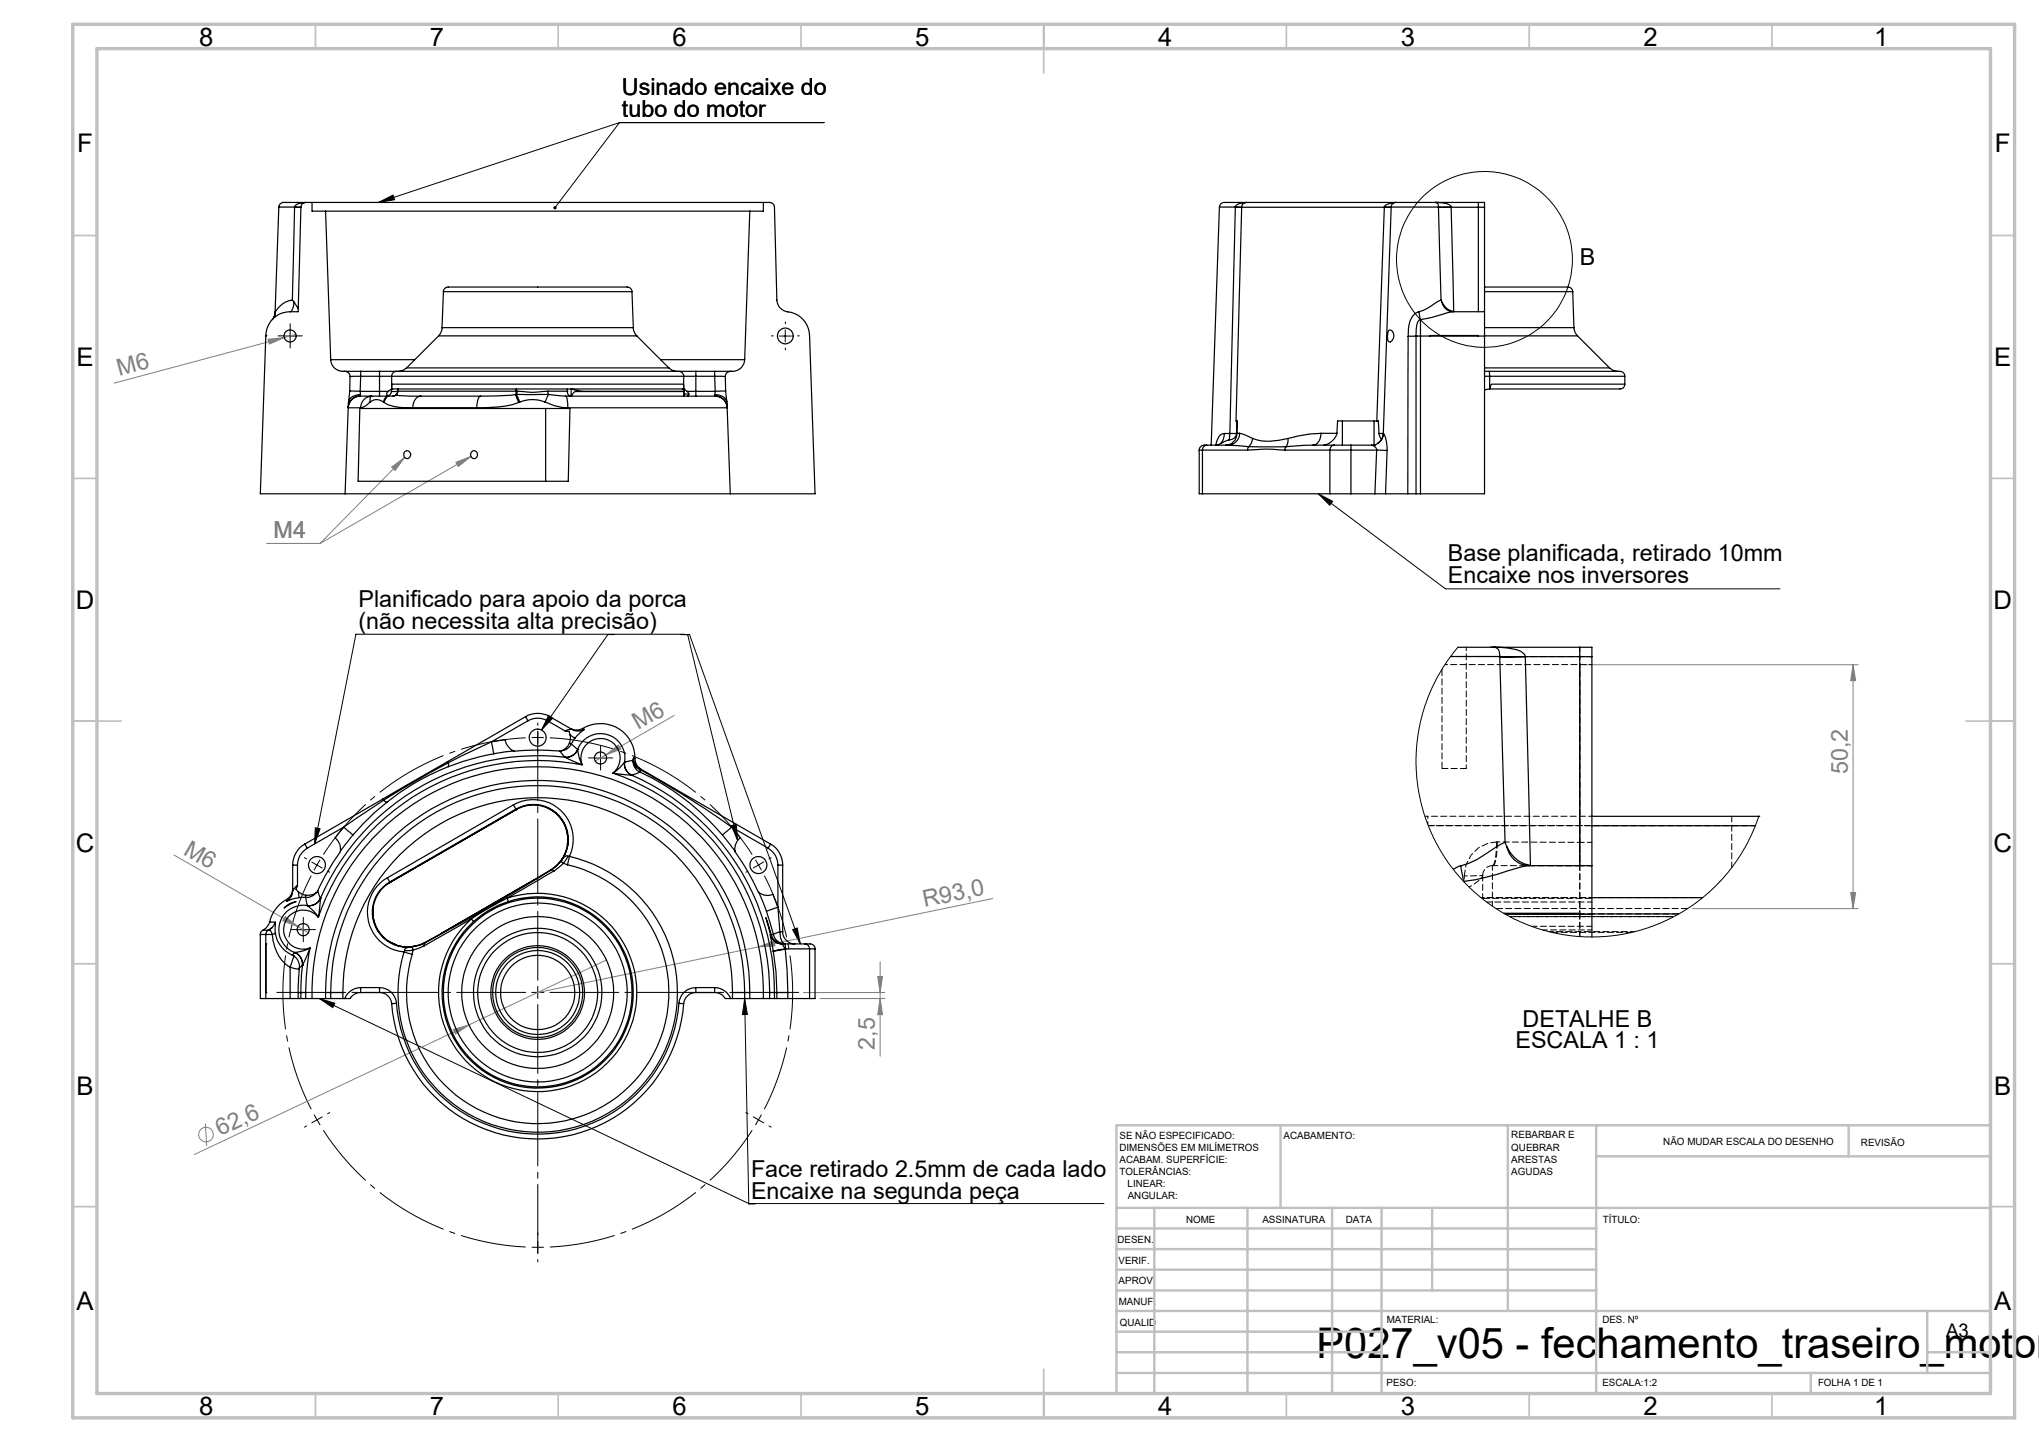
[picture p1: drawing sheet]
<svg xmlns="http://www.w3.org/2000/svg" width="420mm" height="297mm" viewBox="0 0 420 297" stroke-linecap="round" stroke-linejoin="round" font-family="sans-serif">
<g fill="none" stroke="#808080" stroke-width=".21">
<path d="M55.2 69.9l3.4-.4-3.1 1.4zM58.6 69.5l-35.1 9.4M61 68.9l-2.4 .6M80.7 96.2l2.7-2-2 2.7zM83.4 94.2l-17.5 17.7M93.9 95.2l3.1-1.2-2.6 2.1zM97 94l-31.1 17.9M55 111.9h10.9M326.4 136.9h56.3M381.7 136.9l.5 3.3h-1zM381.7 136.9v50.2M124.8 155.5l2.6-2.1 .5 .9z"/>
<path d="M124.8 155.5l-2.2 1.2M138.9 147.4l-14.1 8.1M35.8 176.1l25.6 14.7M58.8 188.8l2.6 2-3.1-1.2zM61.4 190.8l2.1 1.3M124.9 197.7l-28.3 13.4M156.3 195l3.1-1.2 .2 1zM156.3 195l-45.5 9.4M181.3 198.1v19.5M204.5 185.1l-48.2 9.9M348.6 187.1h34.1M381.2 183.8h1l-.5 3.3z"/>
<path d="M93.4 212.1l3.2-1-2.8 1.9zM96.6 211.1l-56.6 26.7M165.5 204.4h16.8M168.9 205.7h13.4M180.8 201.1h1l-.5 3.3zM181.3 205.7l.5 3.3h-1zM42.3 231.4l.3 4.6"/>
<circle cx="42.4" cy="233.7" r="1.5"/>
</g>
<path d="M110.8 151.9h-1.3M110.8 151.9h1.2M156.2 178.2l-.6-1.1M156.2 178.2l.7 1M65.3 230.7l.6 1M65.3 230.7l-.6-1.1M156.2 230.7l.7-1.1M156.2 230.7l-.6 1M110.8 256.9h1.2M110.8 256.9h-1.3" fill="none" stroke="#000" stroke-width=".21" stroke-dasharray="15.2 1.3 1.3 1.3" stroke-linecap="butt"/>
<path d="M108.3 152a52.5 52.5 0 0 0-41.7 24M154.9 176a52.5 52.5 0 0 0-41.6-24M64.1 180.3a52.5 52.5 0 0 0 0 48.2M66.6 232.8a52.5 52.5 0 0 0 41.7 24M157.4 228.5a52.5 52.5 0 0 0 0-48.2M113.3 256.8a52.5 52.5 0 0 0 41.6-24" fill="none" stroke="#000" stroke-width=".21" stroke-dasharray="15.2 1.3 1.3 1.3" stroke-dashoffset="1.7" stroke-linecap="butt"/>
<g fill="none" stroke="#000" stroke-width=".21">
<path d="M127.6 25.3h42.2M127.6 25.3l-49.6 16.4M127.6 25.3l-13.3 17.5M78 41.7l3-1.5 .3 .9zM58.5 69.2h2.5M59.8 67.9v2.5M160.5 69.2h2.5M161.7 67.9v2.5M271.6 101.7l2.9 1.6-.6 .8zM271.6 101.7l26.1 19.6h68.9M126.5 130.7h-1.3l-13.7 19.7M140.2 130.7h1.8l22.9 63.7"/>
<path d="M140.9 130.6h-67.6l-8.5 43.2M141.6 130.7l10.3 42.4M113 147.4l.8 .5-2.3 2.5zM122.4 156.1h2.6M123.7 154.9v2.5M64.2 177.5l1.1 .7M64.9 170.5l1 .2-1.1 3.1zM65.3 178.2l-.6 1M65.3 178.2l1.1 .6M65.9 177.1l-.6 1.1M150.7 170l1-.2 .2 3.3zM61.2 191.5h2.5"/>
<path d="M62.4 190.2v2.5M163.3 191.5l.9-.4 .7 3.3zM65.8 205.7l3.2 .9-.5 .9zM65.8 205.7l88.4 42.2h73.2M153.4 205.7l.8 42.3h1.3M153.4 205.7l.6 3.2-1.1 .1z"/>
<circle cx="305.8" cy="53.4" r="18.1"/>
</g>
<g fill="none" stroke="#000" stroke-width=".21" stroke-dasharray="15.2 1.3 1.3 1.3">
<path d="M58.5 69.2h-1.2M59.8 67.9v-1.2M59.8 70.4v1.3M61 69.2h1.3M159.3 69.2h-.4M161.8 66.7v-.4M161.8 71.7v.4M164.3 69.2h.3M110.8 151.9v-1.2M110.8 151.9v1.3M110.8 149.4v-.5M110.8 154.4v.5"/>
<path d="M122.5 156.1h-1.3M123.7 154.9v-1.3M123.7 157.4v1.2M125 156.1h1.2M63.1 176.9l-.4-.2M67.5 179.4l.4 .3M154.1 179.4l-.5 .3M156.2 178.2l1.1-.7M156.2 178.2l-1 .6M158.4 176.9l.4-.2M61.2 191.5h-1.2M62.5 190.2v-1.2"/>
<path d="M62.5 192.7v1.3M63.7 191.5h1.3M110.8 204.4v-1.2M110.8 204.4h-1.3M110.8 204.4v1.3M110.8 204.4h1.2M63.1 231.9l-.4 .3M65.3 230.7l-1.1 .6M65.3 230.7l1.1-.7M67.5 229.4l.4-.2M154.1 229.4l-.5-.2M156.2 230.7l1.1 .6"/>
<path d="M156.2 230.7l-1-.7M158.4 231.9l.4 .3M110.8 256.9v1.3M110.8 256.9v-1.2M110.8 259.4v.5M110.8 254.4v-.5"/>
</g>
<path d="M108.3 204.4h-51.3M110.8 201.9v-51.2M110.8 206.9v51.3M113.3 204.4h51.2" fill="none" stroke="#000" stroke-width=".21" stroke-dasharray="15.2 1.3 1.3 1.3" stroke-dashoffset="1"/>
<g fill="none" stroke="#c0c0c0" stroke-width=".35">
<path d="M65 5v5M115 5v5M165 5v5M215 5v10M265 5v5M315 5v5M365 5v5M15 48.5h5M410 48.5h5M15 98.5h5M410 98.5h5M15 148.5h10"/>
<path d="M405 148.5h10M15 198.5h5M410 198.5h5M15 248.5h5M410 248.5h5M65 287v5M115 287v5M165 287v5M215 282v10M265 287v5M315 287v5M365 287v5"/>
</g>
<g fill="none" stroke="#c0c0c0" stroke-width=".5">
<path d="M263.8 231.8v17M310.6 231.8v38.2M328.8 231.8v55.2M328.8 238.2h81.2M380.8 231.8v6.4M410 231.8h-180v55.2M230 248.8h180M230 257.3h98.8M230 253h98.8M237.8 248.8v38.2M257 248.8v38.2M274.4 248.8v38.2"/>
<path d="M284.6 248.8v38.2M295 248.8v17M230 265.8h98.8M230 261.5h98.8M230 278.5h54.6M230 274.3h54.6M230 270h180M397 278.5h13M397 270v12.8M230 282.8h180M373 282.8v4.2"/>
</g>
<path d="M15 5h400v287h-400zM20 10h390v277h-390z" fill="none" stroke="#c0c0c0" stroke-width=".7"/>
<path d="M78 41.7l3-1.5 .3 .9zM114 42.6l.1 .5 .2-.3-.2 .3a.34 .34 0 0 0 .5-.1 .34 .34 0 0 0-.1-.5 .34 .34 0 0 0-.5 .1zM65.8 205.7l3.2 .9-.5 .9zM153.4 205.7l.6 3.2-1.1 .1zM64.9 170.5l1 .2-1.1 3.1zM150.7 170l1-.2 .2 3.3zM113 147.4l.8 .5-2.3 2.5zM163.3 191.5l.9-.4 .7 3.3zM271.6 101.7l2.9 1.6-.6 .8z" fill="#000"/>
<g fill="#808080">
<path d="M58.8 188.8l2.6 2-3.1-1.2z"/>
<path d="M156.3 195l3.1-1.2 .2 1z"/>
<path d="M55.2 69.9l3.4-.4-3.1 1.4z"/>
<path d="M93.4 212.1l3.2-1-2.8 1.9z"/>
<path d="M124.8 155.5l2.6-2.1 .5 .9z"/>
<path d="M80.7 96.2l.7 .7 2-2.7zM93.9 95.2l.5 .9 2.6-2.1z"/>
<path d="M181.3 205.7l.5 3.3h-1zM180.8 201.1h1l-.5 3.3zM381.2 183.8h1l-.5 3.3zM381.7 136.9l.5 3.3h-1z"/>
</g>
<g fill="none" stroke="#000" stroke-width=".25">
<path d="M57.4 42.6h3.3M57.4 42.6l-.7 21.9v-.3M60.7 42.7l-.5 19.1M60.7 42.7h1.3M60.7 42.6l1.3 .1M60.7 42.6v.1M62 42.7l-.6 21.5h-1.6M62.8 41.7a1.86 1.86 0 0 0-2.1 .9M63 41.7h-3.5a2.11 2.11 0 0 0-1.9 .4l-.2 .5M63 41.7a.96 .96 0 0 0-1 1M63 41.7h1.3M64.3 41.7h92.9"/>
<path d="M64.3 41.7v1.8h2.8M67.1 43.5h87.3M67.1 43.5l1 30.6M154.4 43.5l-1 30.6M157.2 41.7h1.3a.96 .96 0 0 1 1 1l.5 19.1a2.72 2.72 0 0 0 3 2.5 5.1 5.1 0 0 1 3.8 4.9l1.1 32.5h-17.5M157.2 41.7v1.8h-2.8M251.2 42.6h3.3M251.2 42.6l-1.7 49.1M254.5 42.7l-1.2 46.6M254.5 42.7h1.3M254.5 42.6l1.3 .1M254.5 42.6v.1"/>
<path d="M255.8 42.7l-1.2 44h.2M255.8 42.7h29.4M256.6 41.7a2.34 2.34 0 0 0-2.1 .8v.1M256.8 41.7a.96 .96 0 0 0-1 1M256.8 41.7h-3.5a2.07 2.07 0 0 0-1.9 .4l-.2 .5M256.8 41.7h30.7M285.2 42.7l-1.6 44M285.2 42.7h1.4M285.2 42.6l1.4 .1M285.2 42.6v.1M286.6 42.6h9.7M286.6 42.6l-1.7 46.7"/>
<path d="M287.2 41.8a2.01 2.01 0 0 0-2 .8M287.5 41.7a.96 .96 0 0 0-.9 .9M287.5 41.7h8.1M295.6 41.7h.3M295.6 41.7h8.9M295.6 41.7h.6a3.2 3.2 0 0 1 2.7 .8v.1M295.9 41.8l.3 .1 .1 .7M296.3 42.7l.5 19.1M296.3 42.7h2.6M296.3 42.6h2.6M296.3 42.6v.1M298.9 42.7l.5 21.5a3.4 3.4 0 0 1-2.4-2"/>
<path d="M298.9 42.7h5.6M298.9 42.6v.1M304.5 41.7v1M304.5 41.7h1.3v1M304.5 42.7v21.5M304.5 42.7h1.3M305.8 59.1h16.3a1.41 1.41 0 0 1 1.8 .8l.1 .2M305.8 42.7v21.5M54.8 69.1h.1M54.8 69.2l-1.2 32.5h17.5M54.8 69.1v.1M56.4 65.3l-.3 .5"/>
<path d="M56.7 64.5l-.3 .8M56.7 64.2l-.3 1.1M59.8 64.2a5 5 0 0 0-5 5M60.2 61.8l.4 .4M60.2 61.8a5.1 5.1 0 0 0-3.5 2.4M60.6 62.2a2.24 2.24 0 0 1-.8 2M60.6 62.2l.8 1.4M68.1 74.1a2.52 2.52 0 0 0 2.9 2.4M68.1 74.1h17.3M71 76.5a1.08 1.08 0 0 1 1.1 1M71 76.5h3.3M72.1 77.5l-.1 3"/>
<path d="M74.3 76.5v1M74.3 77.5h-2.2M74.3 76.5h3.9M74.3 77.5l-.1 3.1M74.3 77.5h3.9M78.2 77.5h2.5M78.2 76.5v1M78.2 76.5h3.5M78.2 77.5v3.1M80.7 77.5h60.1M80.7 77.5v2.6M81.7 76.5h58.1"/>
<path d="M81.7 76.5a1.02 1.02 0 0 0-1 1M83.7 75.8a2.47 2.47 0 0 1-1.7 .7M83.7 75.8h54.1M90.3 69.2h40.9M90.3 69.2l-6.6 6.6M91.1 67.5a2.75 2.75 0 0 1-.8 1.7M91.1 67.5h39.4M91.3 60.1a1.18 1.18 0 0 1 1.7-1h35.1a2.11 2.11 0 0 1 1.9 .4l.2 .6M91.3 60.1h38.9M91.3 60.1l-.2 7.4M130.2 60.1l.3 7.4M130.5 67.5a2.75 2.75 0 0 0 .7 1.7"/>
<path d="M131.2 69.2l6.6 6.6M136.1 74.1h17.3M137.8 75.8a2.47 2.47 0 0 0 1.7 .7M139.8 76.5a1.02 1.02 0 0 1 1 1M139.8 76.5h3.5M140.8 77.5h2.5M140.8 77.5v2.6M143.3 76.5v1M143.3 77.5v3.1M143.3 76.5h3.9M143.3 77.5h3.9M147.2 77.5h2.2"/>
<path d="M147.2 76.5v1M147.2 76.5h3.3M147.2 77.5l.1 3.1M149.4 77.5l.1 3M150.5 76.5a1.07 1.07 0 0 0-1.1 1M153.4 74.1a2.52 2.52 0 0 1-2.9 2.4M286.1 68a1.01 1.01 0 0 1 1 1.5l-.2 .3a.88 .88 0 0 1-.7 .6 2.26 2.26 0 0 1-.1-2.4zM290.1 69.3l-.1 32.4M291.7 69.2h.1M291.7 69.2h.9M291.7 69.2v32.5M291.7 69.2l-1.6 .1"/>
<path d="M292.3 64.2a3.4 3.4 0 0 0-2.2 3.4v1.7M292.3 64.2l.3 1.6M292.6 65.8a.97 .97 0 0 0-.7 1l-.2 2.4M292.6 65.8v3.4M292.6 69.2v32.5M292.6 69.2h13.2M294.5 69.2v-.1h10v.1M296.8 61.8l-2.8 1.7-1.7 .7M296.8 61.8l.2 .4M297 62.2a2.47 2.47 0 0 0 2.3 2M299.3 64.2l-4.3 1.2-2.4 .4M299.3 64.2h6.5"/>
<path d="M305.8 76.5h.9M305.8 64.2v5M305.8 77.5h1M305.8 75.8h25.7M305.8 69.2h19.1M305.8 67.5h18.4M305.8 60.1h18.2M305.8 69.2v32.5h-13.2M306.7 76.5h25.9a2.09 2.09 0 0 1 1.9 .4l.2 .6M306.7 76.5l.1 1M306.8 77.5h27.9M306.8 77.5v2.6"/>
<path d="M324 60.1l.2 7.4M324.2 67.5a2.54 2.54 0 0 0 .7 1.7M324.9 69.2l6.6 6.6M331.5 75.8a2.47 2.47 0 0 0 1.8 .7M334.7 79.1a1.08 1.08 0 0 1-1.5 1h-26.2M334.7 79.1h-26.9a.63 .63 0 0 0-.7 .1 .63 .63 0 0 0-.2 .6l-.1 .3M334.7 77.5v1.6M71.8 82.7l-.7 19M72 80.5l-.2 2.2M72 80.5l2.2 .1M74.1 84.1h43.3l-.3 15h-43.3zM74.2 80.6l.1 .7"/>
<path d="M74.2 80.6h4M74.2 81.6a2.42 2.42 0 0 0-2.5 2.3M74.2 81.6a2.45 2.45 0 0 0-2.5 2.4h2.6M74.2 81.6h4M74.2 81.6h.1M74.3 81.3a2.33 2.33 0 0 0-2.5 1.4M74.3 81.3l-.1 .3M76 81.7l.6-.1a2.41 2.41 0 0 0-2.3 2.4M76.2 82.8a3.4 3.4 0 0 1-1.9 1.2M76.2 82.8a2.11 2.11 0 0 1 2.8 0M76.4 81.6l-.2 1.2M78.2 80.6h1.8"/>
<path d="M78.2 81.6h1.4M78.2 80.6v1M79 82.8l.1 .1M79.1 82.9a9.7 9.7 0 0 0 5.9 1.1M79.6 81.6h1.3M79.7 81.6l-.7 1.2M79.9 81.6l-.8 1.3M80 80.6l-.4 .5 .4 .4M80 81.5l-.4 .1M80.6 80.6l-.1 .5-.5 .4M80.6 80.6h1.3M80.7 80.1v-1h60.1v1"/>
<path d="M80.7 80.1h60.1M80.7 80.1l-.7 .5M80.7 80.1h.1M80.7 80.1l-.1 .5M81.5 81.4l5.2 .2M81.9 80.6a1.03 1.03 0 0 1-1 1M82 80.6a1.02 1.02 0 0 1-1.1 1M82 80l-.1 .6M82 80.6h24.3M82 80.6h-.1M83.4 93a.77 .77 0 0 1 1.2 .6 .77 .77 0 0 1-1.2 .7 .95 .95 0 0 1 0-1.3zM85 84h13.2"/>
<path d="M86.7 81.6a2.16 2.16 0 0 0-1.7 2.4M86.7 81.6h12.3M97.2 93a.75 .75 0 0 1 1.2 .6 .75 .75 0 0 1-1.2 .7 .87 .87 0 0 1 0-1.3zM99 81.6a2.64 2.64 0 0 0-.8 2.4M106.2 81.3l-7.2 .3M106.2 81.3l.7 1.6M106.3 80.6l-.1 .7M106.3 80.6h.2M106.3 80.1v.5M106.4 81.2h6.6M106.4 81.2l.7 1.6M106.4 81.2l-.2 .1"/>
<path d="M106.5 80.6h1.2a15.8 15.8 0 0 0 5.2 0M106.5 80.6l-.1 .6M106.9 82.9a22 22 0 0 1-8.7 1.1M107.1 82.8a7 7 0 0 1 5.2 0M107.1 82.8l-.2 .1M112.3 82.8l1.7 .7 1.8 .4 1.2 .1M112.4 84.1v15M112.9 80.6l.1 .6M112.9 80.6h4.1M113 81.2l3.6 .4M113 81.2l-.7 1.6M116.6 81.6a4.2 4.2 0 0 1 .4 2.4"/>
<path d="M116.6 81.6h1.1M116.9 80.1v.6a.79 .79 0 0 0 .7 .9M117.6 81.6h.1M117.7 80.1l-.1 1.5M117.7 81.6a1.31 1.31 0 0 1 1.7-1h21.3l.2 1M117.7 81.6h23.2M117.7 80.1a25.8 25.8 0 0 0 7.1 .5h16.1M140.5 80.1l.4 .3M140.8 80.1h.1M140.8 80.1l.7 .5M140.8 80.2l.1 .2M140.9 80.4v.8"/>
<path d="M140.9 81.2v.4M140.9 81.2h1M140.9 81.6h.7M141.5 80.6h1.8M141.5 80.6l.4 .6M141.6 81.6h1.7M141.9 81.2l-.3 .4M143.3 80.6v1M143.3 81.6h4M143.3 80.6h4M147.2 81.3l.1 .3M147.2 81.3a2.33 2.33 0 0 1 2.5 1.4"/>
<path d="M147.3 81.6a2.42 2.42 0 0 1 2.5 2.3M147.3 81.6a2.45 2.45 0 0 1 2.5 2.4h-32.8M147.3 81.6h.1M147.3 80.6l-.1 .7M149.5 80.5l.2 2.2M149.5 80.5l-2.2 .1M149.7 82.7l.7 19M247 92.7v9h.7M247 92.7h.7M247.7 92.7h9.3M247.7 92.7v9M248.6 91.7h-.3a1.08 1.08 0 0 0-1.3 1"/>
<path d="M248.6 91.7a.97 .97 0 0 0-.9 1M248.6 91.7h4.3M251.5 91.3l-.6 .3M252.2 89.3a3.1 3.1 0 0 1-.7 2M252.2 89.3h1.1M252.2 89.3a1.62 1.62 0 0 0-1.6 1.5l-.2 .9M252.9 91.7l4.3 .3M253.1 90.6l-1.6 .7M253.3 89.3h1.4M253.3 89.3l-.2 1.3M254.7 89.3a1.4 1.4 0 0 1-1.6 1.3M254.8 89.2h.5"/>
<path d="M254.8 89.2a2.33 2.33 0 0 1-2.4 2.5M254.8 86.7v2.5M254.8 86.7l-.1 2.6M255.3 89.2l.8 .2 1.9 .9M255.3 89.2a2.47 2.47 0 0 1-2.4 2.5M257 92.7a34.8 34.8 0 0 1 7.7 0M257.2 92l-.2 .7M257.2 92h7.7M258 90.3a11.2 11.2 0 0 0 7.3 0M258 90.3a2.62 2.62 0 0 1-.8 1.7M264.7 92.7h9.2M264.9 92l-.2 .7"/>
<path d="M265.3 90.3v.9l-.4 .8M270.5 91.7l-5.6 .3M270.5 91.7h4.3M272.1 89.2h3.3M272.1 89.2l-2.3 .2-4.5 .9M272.1 89.2a2.18 2.18 0 0 1-1.6 2.5M273.9 92.7h4.4M273.9 92.7v9M274.8 91.7h3.5M274.8 91.7a1.04 1.04 0 0 0-.9 1M275.4 89.2a3.5 3.5 0 0 1-2.7 2.5M276.5 86.7v5"/>
<path d="M278.3 91.7v1M278.3 92.7h5.3M278.3 92.7v9M278.3 91.7h4.2M282.5 91.7l.9 .4 .2 .6M283 86.7v5M283.6 92.7l2.1 .1M283.6 92.7l-.4 9M283.6 86.7h-8.1l-.1 2.5M283.6 86.7h.3l.2 2.6M283.8 91.3l-.6 .4h-.7M284.1 89.3l.4 1.1"/>
<path d="M284.1 89.3h.8M284.9 89.3l-.2 1-.9 1M284.9 89.3h.1M285 89.3a5.1 5.1 0 0 1 .7 3.5M285 89.3a2.39 2.39 0 0 1-1.2 2M285.7 92.8l-.3 8.9M306.8 80.1l-1 .3M71.1 101.7h79.3M247.7 101.7h26.2M273.9 101.7h4.4M278.3 101.7h4.9M283.2 101.7h2.2"/>
<path d="M285.4 101.7h4.6M290 101.7h1.7M291.7 101.7h.9M298.8 135.2h10.1M300.3 133.3h7.3M307.6 133.3h.3a1.32 1.32 0 0 1 1 1.6v.3M307.6 133.3h17.8M307.6 133.3a15.3 15.3 0 0 1 5.7 .9l.6 .5 .3 .5M308.9 135.3l1.1 38.2M308.9 135.2h5.3M308.9 135.2v.1M314.2 135.3l1 43a6.5 6.5 0 0 1-4.8-3.9"/>
<path d="M314.2 135.3h-5.3M314.2 135.3h11.2M314.2 135.2v.1M325.4 133.3v2M325.4 133.3h2.5v2M325.4 135.3v43M325.4 135.3h2.5M327.9 135.3v43M92.2 156.9l.1 .2M92.2 156.9l-13.3 7.7M92.3 157.1l.1 .8M92.3 157.1a190.6 190.6 0 0 0-13.3 7.7"/>
<path d="M92.4 157.9a48.4 48.4 0 0 0-12.7 7.3M101.2 152.8l-8.9 4.3M101.2 152.8l.5 2.5M101.2 152.8l2.8-.4a3.1 3.1 0 0 0 1.8 2.3M101.7 155.3a49.8 49.8 0 0 0-9.3 2.6M105.8 154.7l-4.1 .6M105.8 154.7h.1a47.7 47.7 0 0 1 9.4 0M108.3 147.6l.5 .8M108.3 147.6a4.9 4.9 0 0 1 4.9 0M108.3 147.6l-16.1 9.3M108.8 148.4a4 4 0 0 1 3.9 0M108.8 148.4l-7.6 4.4"/>
<path d="M112.7 148.4l3.7 2.2M113.2 147.6l-.5 .8M113.2 147.6l4.6 2.6M115.3 154.7l1 1.3M115.9 154.6l-.6 .1M116.3 156l3.6 1.5M116.3 156a48.8 48.8 0 0 0-50.3 29M116.3 156h.1M116.4 150.6l.8 .1 .2 .7M117.3 153l.4 .2M117.3 153a3 3 0 0 1-1.4 1.6M117.4 151.4l1 .7"/>
<path d="M117.4 151.4l.1 .6-.2 1M117.7 153.2l1.3 1.2M117.7 153.2a2.42 2.42 0 0 1-1.8 1.4M117.8 150.2l-.6 .1-.8 .3M117.8 150.2a2.63 2.63 0 0 0 2.5 0M118.4 152.1l-.7 1.1M119 154.4l.3 1.6 .6 1.5M119 154.4a5 5 0 0 1 6-3.1 5 5 0 0 1 3.7 5.6M119 154.4a2.57 2.57 0 0 1-2.7 1.6M119 154.4h.1M119.9 157.5a4 4 0 0 1 4.9-5.3 4 4 0 0 1 1.5 7M119.9 157.5a47.8 47.8 0 0 0-54.3 31.4"/>
<path d="M120.1 150l.2 .2M120.1 150a7.1 7.1 0 0 1 10.7 6.2M120.1 150a2.62 2.62 0 0 1-2.6 .1M120.3 150.2l-1.9 1.9M126.3 159.2l3.8 .5M126.3 159.2a47.8 47.8 0 0 1 32.2 45.2M128.7 156.9l-1.1 1.3-1.3 1M128.7 156.9a2.53 2.53 0 0 0 1.4 2.8M128.7 156.9h.1M130.1 159.7a48.8 48.8 0 0 1 29.4 44.7M130.1 159.7h.1M130.4 156.6l-1.7 .3"/>
<path d="M130.4 156.6a2.52 2.52 0 0 0 1.4 2.4M130.4 156.6a2.16 2.16 0 0 0 1.5 1.9M130.5 156.1l.3 .1M130.5 156.1l-.1 .5M130.5 156.1a2.44 2.44 0 0 0 1.2 2.2M130.8 156.2a2.49 2.49 0 0 0 1.2 2.2M131.7 158.3l.2 .2M131.7 158.3l27 15.5M131.8 159l-1.7 .7M131.8 159a50 50 0 0 1 17 13M131.9 158.5l-.1 .5M131.9 158.5a187.4 187.4 0 0 1 18.8 11.9"/>
<path d="M60.3 178.2h1M60.3 178.2v5.2M61.3 178.2v4.2M62.8 173.8l.5 .9M62.8 173.8a5 5 0 0 0-2.5 4.4M63.3 174.7a4 4 0 0 0-2 3.5M70.1 175.3v.1a52.6 52.6 0 0 0-4.7 8.1M70.8 170.4l1.9 1.6M70.8 170.4l-1.8 2.2a2.87 2.87 0 0 1 1.1 2.7M70.8 170.4l-7.5 4.3M72.7 172l-2.6 3.3M78.9 164.6l.1 .2"/>
<path d="M78.9 164.6l-16.1 9.2M79 164.8l-8.2 5.6M79 164.8l.7 .4M79.7 165.2l-2.5 2.2-4.5 4.6M105.8 165.8l.5 .8M105.8 165.8a8.2 8.2 0 0 1 9.6 1.1 8.2 8.2 0 0 1 1.9 9.5M105.8 165.8l-26 15M106.3 166.6a7.2 7.2 0 0 1 8.9 1.5 7.2 7.2 0 0 1 .5 9M106.3 166.6v.2M106.3 166.6l-26 15M106.3 166.8h.1M106.3 166.8l-26 14.9"/>
<path d="M106.5 166.6l-.2 .2M112.9 166.4a7.2 7.2 0 0 1 2.2 11.4M112.9 166.4a7.1 7.1 0 0 1 4 7.6M112.9 166.4a7.3 7.3 0 0 0-6.4 .2M113.5 179.1l-3.4 2M113.5 179.1v.1M113.5 179.2l-16 9.5-10 5.5M113.5 179.2l.6 .2M114.1 179.4l-9.6 5.6M115.1 177.8l-1.6 1.3M115.7 177.1l-1.1 1.3-1.1 .8M115.7 177.1v.1a.46 .46 0 0 0 .4 .6"/>
<path d="M116.1 177.8l-2 1.6M116.1 177.8l.8 .3M116.9 178.1a27 27 0 0 1 20 33 27 27 0 0 1-33.4 19.3 27 27 0 0 1-18.6-33.8M116.9 174a6.5 6.5 0 0 1-1.8 3.8M116.9 174v.2M117 176.4l-.9 1.4M117 176.4h.3M117 176.4a1.11 1.11 0 0 0-1.3 .7M117.3 176.4l-.4 1.7M117.3 176.4a28.8 28.8 0 0 1 21.3 35.1 28.8 28.8 0 0 1-35.6 20.6 28.8 28.8 0 0 1-19.8-36M148.8 172l2.6 3.3M150.7 170.4l-1.9 1.6"/>
<path d="M150.7 170.4l1.8 2.2a2.95 2.95 0 0 0-1.1 2.7M150.7 170.4l7.5 4.3M151.4 175.3v.1a60.5 60.5 0 0 1 4.9 8.4M158.2 174.7a4 4 0 0 1 2 3.5M158.7 173.8l-.5 .9M158.7 173.8a5 5 0 0 1 2.5 4.4M160.2 178.2h1M160.2 178.2v8.7M161.2 178.2v13.7M300.9 178.3l-1.5 .8M300.9 178.3l.6 3.2M310 173.5l-2.9 1.7a17.8 17.8 0 0 1-6.2 3.1"/>
<path d="M310 173.5l.4 .9M310.4 174.4a4.8 4.8 0 0 0 4.6 3.9M315 178.3a17.1 17.1 0 0 0-4.6 1.1 45.8 45.8 0 0 1-8.9 2.1M315 178.3h12.9M327.9 178.3v10M327.9 168.1h34.4M327.9 170.1h33.7M362.3 168.1h.1M53.6 192.5v13.2h1.2M53.6 192.5h1.2M54.2 191.6l-.4 .3-.2 .6M54.8 192.5h1.3"/>
<path d="M54.8 194.4h.1M54.8 192.5v13.2M55.4 191.6h.1M55.4 191.6a.94 .94 0 0 0-.6 .9M55.4 191.6h-1.2M55.4 191.6a1.02 1.02 0 0 1 .7 .9M55.6 189.9h1.1M55.6 189.9l-.7 1.2-.7 .5M56 191.1l-.6 .5M56.1 192.5a8 8 0 0 0 3.7 6.7M56.7 189.9v2.3M56.7 189.9l-.7 1.2"/>
<path d="M56.7 192.2a5.9 5.9 0 0 0 3.5 4.5M56.7 192.2l-.6 .3M58.5 187h.1a4.5 4.5 0 0 1 2.4-1.3l-1.2 .5zM59 185.3l.1 .3M59 185.3a7.1 7.1 0 0 0-3.4 4.6M59.8 199.2l1.8 .4M59.8 199.2v6.5M60.2 196.7l.4 .2M60.3 183.4a2.44 2.44 0 0 1-1.2 2.2M60.3 183.1a2.45 2.45 0 0 1-1.3 2.2M60.6 196.9l.1 .1a2.65 2.65 0 0 1 1 2.4M60.6 196.9l-.8 2.3"/>
<path d="M60.7 196.2a2.54 2.54 0 0 1 1.6 2.6M60.7 196.2h.1M60.7 196.2l-.5 .5M61.3 182.4l-1 1M61.3 182.4l-.3 .8 .5 .5M61.5 183.7l.1 1.2M61.5 183.7l.7 .5 .8 .2M61.6 184.9l-2.5 .7M61.6 199.6l-.2 4.8M61.7 199.4l-.1 .2M62.3 198.8l-.3 5.6M62.3 198.8h.1"/>
<path d="M62.3 198.8l-.6 .6M62.9 184.8l-1.3 .1M62.9 184.8l.4 1.7M63 184.4l-.1 .4M63.3 186.5l1.2 1.1 1.1 1.3M63.3 186.5a5 5 0 0 0-5.7 3.7 5 5 0 0 0 3.1 6M63.3 186.5h.1M63.9 195.3l-1.6 .6-1.6 .3M63.9 195.3l-1.6 3.5M63.9 195.3a54.1 54.1 0 0 0-.9 9.1M65.1 183.9a2.45 2.45 0 0 1-2.2 .9M65.1 183.9l-.1 .1a3 3 0 0 1-2 .4"/>
<path d="M65.4 183.5l.6 1.5M65.4 183.5l-.3 .4M65.6 188.9a4 4 0 0 0-7 1.5 4 4 0 0 0 5.3 4.9M66 185l-.4 3.9M66 185a2.53 2.53 0 0 1-2.7 1.5M66 185h.1M79.8 180.8a8.2 8.2 0 0 0-3.9 8.9 8.2 8.2 0 0 0 7.3 6.4M79.8 180.8l.5 .8M80.3 181.6a7.2 7.2 0 0 0-3.3 8.5 7.2 7.2 0 0 0 7.6 4.9M80.3 181.6v.1M80.3 181.7a7.1 7.1 0 0 0-3.5 6.7 7.1 7.1 0 0 0 4.5 6.1M80.3 181.7h.1"/>
<path d="M81.3 194.5l.3 .2zM83.2 196.1l1.7 .5M83.3 195.8l-.1 .3M84.6 195l.3 .2 .2 .5M84.6 195a1.1 1.1 0 0 0-1.3 .8M85.1 195.7l-1.8 .1M85.1 195.7l-.2 .9M87.4 194.8l-2.3 .9M87.5 194.1a6.9 6.9 0 0 1-6.2 .4M87.5 194.1v.1M87.5 194.2l-.1 .6M87.5 194.2a7.4 7.4 0 0 1-2.9 .8"/>
<path d="M97.1 189.3l.4 .5M97.1 189.3l-9.7 5.5M104.5 185l-4.7 2.5-2.7 1.8M104.5 185l.2 .7M104.5 185a20.4 20.4 0 0 1 26.6 20.8 20.4 20.4 0 0 1-29.2 17 20.4 20.4 0 0 1-4.8-33.5M104.7 185.7a19.7 19.7 0 0 1 25.7 19.7 19.7 19.7 0 0 1-27.4 17.1 19.7 19.7 0 0 1-6.5-31.7l1-1M104.7 185.7a19.8 19.8 0 0 0-7.2 4.1M110.1 181.1l-22.6 13M110.1 181.1l-19.2 11.1M156.3 183.8l1.6 3.9M156.3 183.8l.1 .1a2.88 2.88 0 0 0 2.8 .3l1 2.7M157.9 187.7l1.4 4.8"/>
<path d="M158.7 192.5l.6 3.4M158.7 192.5a2.48 2.48 0 0 0 2.4 1.9M158.7 192.5h.1M158.7 192.5l-.9-3.5 1.1 3.5M158.7 192.5a2.42 2.42 0 0 0 2.4 1.9M158.9 192.5a2.45 2.45 0 0 0 2.4 1.9M158.9 192.5h.4M159.3 195.9h.1M159.3 195.9l.5 4.3 .2 4.2M159.3 192.5a2.48 2.48 0 0 0 2.4 1.9M160.2 186.9l-2.3 .8M160.2 186.9l.5 5"/>
<path d="M160.7 191.9l-1.4 .6M160.7 191.9l.3 1.8a.93 .93 0 0 0 .7 .7M160.7 191.9h.5M161.1 194.4l.6 1M161.1 194.4h.6M161.2 191.9a2.53 2.53 0 0 0 2.5 2.5M161.7 195.5l-2.4 .4M161.7 195.5l.4 4.5 .2 4.4M161.7 195.4l-2.4 .5M161.7 195.4v.1M161.7 194.4v1M161.7 195.4h.1"/>
<path d="M161.7 195.4h5.1M161.7 194.4h4.1M165.8 194.4a.96 .96 0 0 1 1 1M165.8 194.4h1.1a.97 .97 0 0 1 1 1M166.8 195.4v10.3M166.8 195.4h1.1M167.9 195.4v10.3h-1.1M301.5 181.5h.1M301.5 181.5v.1M309.7 188.1h15.7v.2M310.1 188.3h17.8M327.9 188.2h17.9"/>
<path d="M327.9 184.9h22.8M327.9 188.3v4.7M54.8 205.7h5M54.8 204.4h.1M59.8 205.7h2.2M61.4 204.4v1.3M61.4 204.4h.6M62 204.4h1M62 205.7h1M62 204.4v1.3M63 204.4v1.3M63 205.7h5.1"/>
<path d="M64.3 205.7a46.5 46.5 0 0 1 46.5-47.8 46.5 46.5 0 0 1 46.4 47.8M67.1 204.4a43.7 43.7 0 0 1 43.7-43.7 43.7 43.7 0 0 1 43.6 43.7M67.1 204.4h1M67.1 204.4v1.3M68.1 204.4a42.6 42.6 0 0 1 42.7-42.6 42.6 42.6 0 0 1 42.6 42.6M68.1 204.4h2.5M68.1 205.7h2.5M68.1 204.4v1.3M70.6 204.4a40.1 40.1 0 0 1 40.2-40.1 40.1 40.1 0 0 1 40.1 40.1M70.6 205.7h.4M70.6 204.4v1.3M74.3 203.4v1"/>
<path d="M74.3 204.4a2.92 2.92 0 0 0-2.3 1.3h-1M74.3 203.4a3.6 3.6 0 0 0-3.3 2.3M74.3 204.4h3.9M74.3 203.4h3.9M78.2 203.4a3.5 3.5 0 0 1 3.5 3.3M78.2 203.4v1M78.2 204.4a2.55 2.55 0 0 1 2.5 2.3M80.7 206.7a30.2 30.2 0 0 0 30.1 27.9 30.2 30.2 0 0 0 30-27.9M81.7 206.7a29.2 29.2 0 0 0 29.1 26.9 29.2 29.2 0 0 0 29-26.9M81.7 206.7h-1M139.8 206.7h1M143.3 203.4a3.5 3.5 0 0 0-3.5 3.3"/>
<path d="M143.3 203.4v1M143.3 204.4a2.55 2.55 0 0 0-2.5 2.3M143.3 204.4h3.9M143.3 203.4h3.9M147.2 203.4v1M147.2 203.4a3.6 3.6 0 0 1 3.3 2.3M147.2 204.4l.4 .1a2.62 2.62 0 0 1 1.8 1.2h1.1M150.5 205.7h.4M150.9 204.4h2.5M150.9 205.7h2.5M150.9 204.4v1.3M153.4 205.7h5.1"/>
<path d="M153.4 204.4h1M153.4 204.4v1.3M154.4 204.4v1.3M158.5 204.4h1M158.5 205.7h1M158.5 204.4v1.3M159.5 204.4v1.3M159.5 205.7h.5M159.5 204.4h.5M160 204.4h2.3M160 205.7h2.3M160 204.4v1.3"/>
<path d="M162.3 205.7h4.5M162.3 204.4v1.3"/>
<circle cx="59.8" cy="69.2" r="1.24"/>
<circle cx="161.8" cy="69.2" r="1.62"/>
<circle cx="110.7" cy="151.9" r="1.75"/>
<circle cx="123.7" cy="156.1" r="1.24"/>
<circle cx="65.3" cy="178.2" r="1.76"/>
<circle cx="156.2" cy="178.2" r="1.75"/>
<circle cx="62.5" cy="191.5" r="1.24"/>
<circle cx="110.8" cy="204.4" r="7.6"/>
<circle cx="110.8" cy="204.4" r="19.4"/>
<circle cx="110.8" cy="204.4" r="13.2"/>
<circle cx="110.8" cy="204.4" r="9.3"/>
<circle cx="110.8" cy="204.4" r="12.4"/>
<circle cx="110.8" cy="204.4" r="8.6"/>
<circle cx="110.8" cy="204.4" r="15.7"/>
<circle cx="110.8" cy="204.4" r="9.7"/>
<circle cx="110.8" cy="204.4" r="18.4"/>
</g>
<path d="M300.3 133.3l-2.3 3-2.2 3.6-1.7 3.9-1.2 3.4-.7 3.5-.5 4.2v4.2l.5 4.1 .9 3.8 1.3 3.6 1.5 3.2 2.4 3.9 1.9 2.5 3.4 3.5 3.2 2.5 3.2 2 3.1 1.6 3.3 1.3 4.4 1.2 3.9 .6 4.8 .1 3.4-.4 4.5-.9 3.1-1 2.8-1.1 3.4-1.9 3.2-2.1 3.5-3.1 3-3.4 2.4-3.5 2-3.7 1.5-3.8" fill="none" stroke="#000" stroke-width=".21"/>
<path d="M307.1 133.3h.5M308.2 133.4h-.2M297 158.3h5M307.4 178.3h.2M308.3 173.4l-.3 3.5a1.71 1.71 0 0 1-.6 1.4M308.4 173.4l-.2 3.5a1.72 1.72 0 0 1-.6 1.4M308.4 173.4h-.1M327.9 170.1h-33.7M305.4 180.3a2 2 0 0 1 2-2M305.4 180.4v-.1M308.2 187.1h39.4" fill="none" stroke="#000" stroke-width=".21" stroke-dasharray="1.3 .6"/>
<path d="M307.7 133.3h-.6M325.4 135.2h2.5M294.2 170.1h67.4M307.6 178.3h17.8M325.4 178.3h2.5M327.9 173.5h-2.5M307.4 186.6v-8.3M327.9 185.8h-21.6M327.9 188.2h-17.9" fill="none" stroke="#000" stroke-width=".21" stroke-dasharray="1.3 .6" stroke-dashoffset=".3"/>
<path d="M297.6 136.9h30.3M298.8 135.2h26.6M325.4 173.5l-17-.1M302.6 182.7a6.5 6.5 0 0 0 2.8-2.3M305.1 184.9h22.8M350.7 184.9h-45.6" fill="none" stroke="#000" stroke-width=".21" stroke-dasharray="1.3 .6" stroke-dashoffset=".7"/>
<path d="M325.4 135.2v38.3M293.5 168.1h34.4M301.6 180.4l3.8-.1M301.6 180.4v1.2" fill="none" stroke="#000" stroke-width=".21" stroke-dasharray="1.3 .6" stroke-dashoffset=".6"/>
<path d="M305.4 185.1v-4.7M315.5 190.8h12.4M325.4 192.9v-4.6M343.5 188.8h1.3h-33.8h32.5" fill="none" stroke="#000" stroke-width=".21" stroke-dasharray="1.3 .6" stroke-dashoffset=".2"/>
<path d="M317.8 191.5h10.1M336.7 191.9h-17.6" fill="none" stroke="#000" stroke-width=".21" stroke-dasharray="1.3 .6" stroke-dashoffset=".4"/>
<path d="M308.3 173.4a6.8 6.8 0 0 0-6.7 7M325.4 173.5v4.8M356.7 178.7v-10.6M319.7 192h16.4" fill="none" stroke="#000" stroke-width=".21" stroke-dasharray="1.3 .6" stroke-dashoffset=".1"/>
<path d="M325.4 135.2v-1.9" fill="none" stroke="#000" stroke-width=".21" stroke-dasharray="1.3 .6" stroke-dashoffset="1"/>
<path d="M297 137.9v20.4M310 188.2h35.8M327.9 185h-22.5" fill="none" stroke="#000" stroke-width=".21" stroke-dasharray="1.3 .6" stroke-dashoffset="-.1"/>
<path d="M302 158.3v-25" fill="none" stroke="#000" stroke-width=".21" stroke-dasharray="1.3 .6" stroke-dashoffset=".5"/>
<path d="M294.1 168.1v1.6M325.4 188.1v-51.2" fill="none" stroke="#000" stroke-width=".21" stroke-dasharray="1.3 .6" stroke-dashoffset=".8"/>
<text font-size="8.7" x="271.2" y="279.7">P027_v05 - fechamento_traseiro_motor</text>
<g font-size="5.3">
<text x="41" y="9.5">8</text>
<text x="88.5" y="9.5">7</text>
<text x="138.5" y="9.5">6</text>
<text x="188.5" y="9.5">5</text>
<text x="238.5" y="9.5">4</text>
<text x="288.5" y="9.5">3</text>
<text x="338.5" y="9.5">2</text>
<text x="386" y="9.5">1</text>
<text x="15.9" y="31.2">F</text>
<text x="410.9" y="31.2">F</text>
<text x="15.7" y="75.5">E</text>
<text x="410.7" y="75.5">E</text>
<text x="15.6" y="125.5">D</text>
<text x="410.6" y="125.5">D</text>
<text x="15.6" y="175.5">C</text>
<text x="410.6" y="175.5">C</text>
<text x="15.7" y="225.5">B</text>
<text x="410.7" y="225.5">B</text>
<text x="15.7" y="269.7">A</text>
<text x="410.7" y="269.7">A</text>
<text x="41" y="291.5">8</text>
<text x="88.5" y="291.5">7</text>
<text x="138.5" y="291.5">6</text>
<text x="188.5" y="291.5">5</text>
<text x="238.5" y="291.5">4</text>
<text x="288.5" y="291.5">3</text>
<text x="338.5" y="291.5">2</text>
<text x="386" y="291.5">1</text>
</g>
<g font-size="4.8">
<text x="128.1" y="19.6">Usinado encaixe do</text>
<text x="128.1" y="24.1">tubo do motor</text>
<text x="325.4" y="54.6">B</text>
<text x="298.3" y="115.6">Base planificada, retirado 10mm</text>
<text x="73.8" y="125">Planificado para apoio da porca</text>
<text x="298.3" y="120.1">Encaixe nos inversores</text>
<text x="73.8" y="129.5">(não necessita alta precisão)</text>
<text x="312.2" y="215.9">ESCALA 1 : 1</text>
<text x="313.6" y="211.4">DETALHE B</text>
<text x="154.7" y="242.3">Face retirado 2.5mm de cada lado</text>
<text x="154.7" y="246.8">Encaixe na segunda peça</text>
</g>
<g font-size="4.8" fill="#808080">
<text x="24.6" y="77.5" transform="rotate(-15 24.6 77.5)">M6</text>
<text x="56.4" y="110.8">M4</text>
<text x="131.5" y="150.4" transform="rotate(-30 131.5 150.4)">M6</text>
<text x="380.7" y="159.5" transform="rotate(-90 380.7 159.5)">50,2</text>
<text x="37.6" y="175.8" transform="rotate(30 37.6 175.8)">M6</text>
<text x="190.4" y="186.8" transform="rotate(-12 190.4 186.8)">R93,0</text>
<text x="180.2" y="216.2" transform="rotate(-90 180.2 216.2)">2,5</text>
<text x="45.4" y="234" transform="rotate(-25 45.4 234)">62,6</text>
</g>
<text font-size="3.9" x="400.9" y="275.5">A3</text>
<g font-size="2.1">
<text x="230.6" y="234.6">SE NÃO ESPECIFICADO:</text>
<text x="230.6" y="237">DIMENSÕES EM MILÍMETROS</text>
<text x="230.6" y="239.5">ACABAM. SUPERFÍCIE:</text>
<text x="264.4" y="234.5">ACABAMENTO:</text>
<text x="311.3" y="234.5">REBARBAR E</text>
<text x="311.3" y="237">QUEBRAR</text>
<text x="311.3" y="239.5">ARESTAS</text>
<text x="342.6" y="235.9">NÃO MUDAR ESCALA DO DESENHO</text>
<text x="383.3" y="236.1">REVISÃO</text>
<text x="230.6" y="242">TOLERÂNCIAS:</text>
<text x="232.3" y="244.5">LINEAR:</text>
<text x="311.3" y="242">AGUDAS</text>
<text x="232.3" y="247">ANGULAR:</text>
<text x="244.3" y="252">NOME</text>
<text x="260" y="251.9">ASSINATURA</text>
<text x="277.2" y="251.9">DATA</text>
<text x="330.2" y="251.9">TÍTULO:</text>
<text x="230.2" y="256">DESEN.</text>
<text x="230.4" y="260.3">VERIF.</text>
<text x="230.4" y="264.4">APROV.</text>
<text x="230.5" y="268.7">MANUF.</text>
<text x="230.7" y="273.1">QUALID</text>
<text x="285.6" y="272.5">MATERIAL:</text>
<text x="330.1" y="272.5">DES. Nº</text>
<text x="285.6" y="285.5">PESO:</text>
<text x="330.1" y="285.6">ESCALA:1:2</text>
<text x="374.5" y="285.6">FOLHA 1 DE 1</text>
</g>
</svg>
